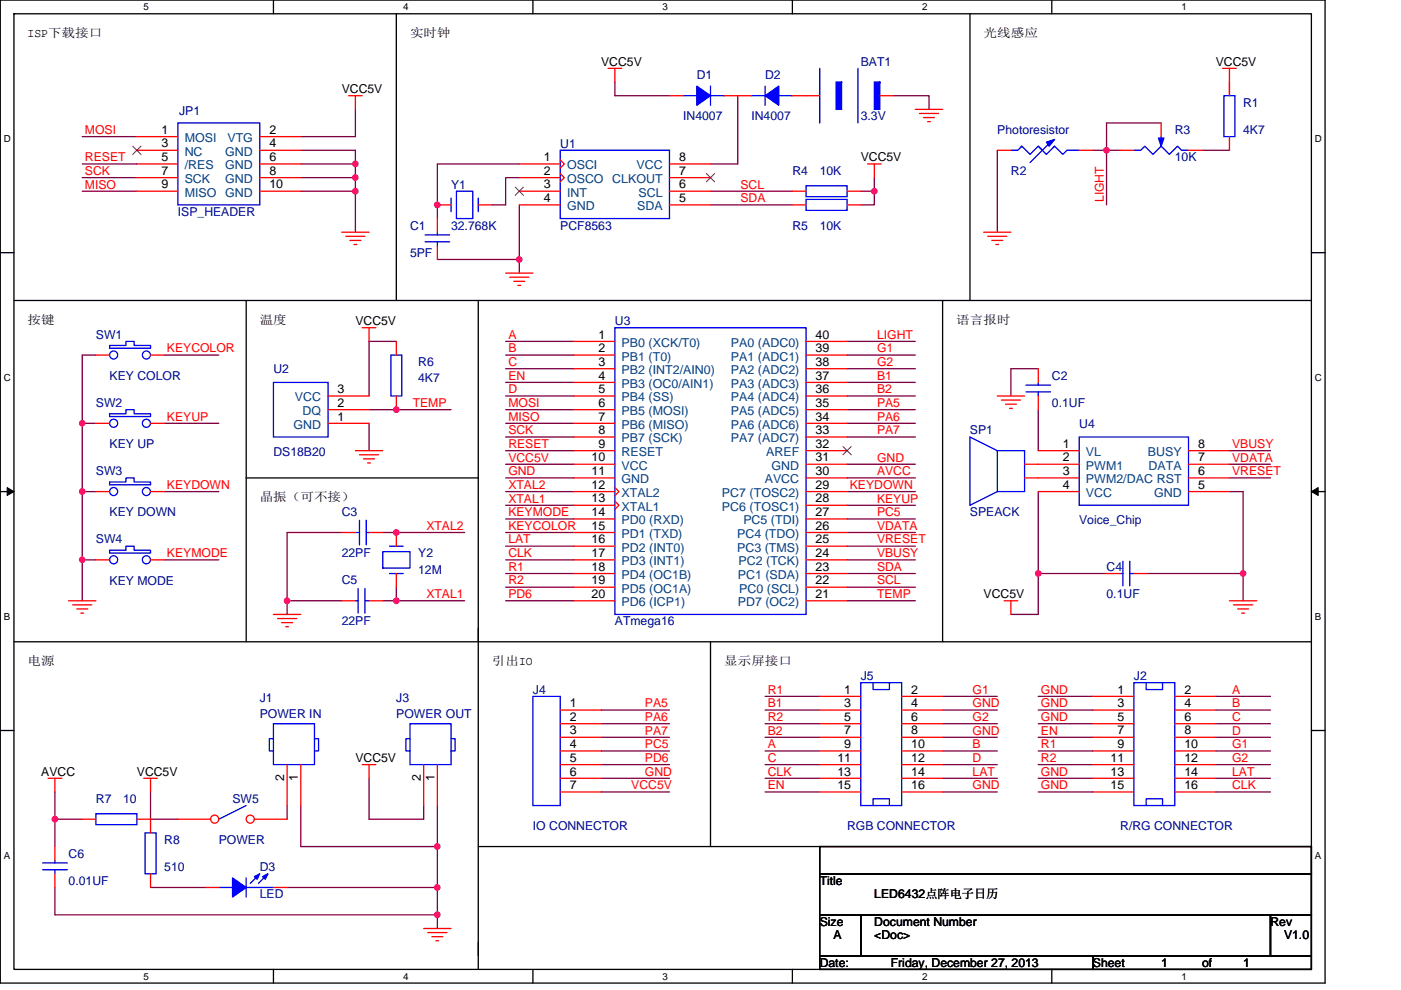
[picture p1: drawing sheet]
<svg xmlns="http://www.w3.org/2000/svg" width="297mm" height="210mm" viewBox="0 0 297 210" stroke-linecap="round" stroke-linejoin="round" font-family="sans-serif">
<path d="M.1 0h280.8v208.5h-280.8zM3 2.9h275v202.7h-275z" fill="none" stroke="#000" stroke-width=".28"/>
<g fill="#fff">
<path d="M30.5 .3h1.1v2.3h-1.1z"/>
<path d="M30.5 205.9h1.1v2.3h-1.1z"/>
</g>
<path d="M58 0v2.9M58 205.6v2.9" fill="none" stroke="#000" stroke-width=".28"/>
<g fill="#fff">
<path d="M85.5 .3h1.1v2.3h-1.1z"/>
<path d="M85.5 205.9h1.1v2.3h-1.1z"/>
</g>
<path d="M113 0v2.9M113 205.6v2.9" fill="none" stroke="#000" stroke-width=".28"/>
<g fill="#fff">
<path d="M140.5 .3h1.1v2.3h-1.1z"/>
<path d="M140.5 205.9h1.1v2.3h-1.1z"/>
</g>
<path d="M168 0v2.9M168 205.6v2.9" fill="none" stroke="#000" stroke-width=".28"/>
<g fill="#fff">
<path d="M195.5 .3h1.2v2.3h-1.2z"/>
<path d="M195.5 205.9h1.2v2.3h-1.2z"/>
</g>
<path d="M223 0v2.9M223 205.6v2.9" fill="none" stroke="#000" stroke-width=".28"/>
<g fill="#fff">
<path d="M250.5 .3h1.2v2.3h-1.2z"/>
<path d="M250.5 205.9h1.2v2.3h-1.2z"/>
<path d="M.8 28.3h1.5v2.3h-1.5z"/>
<path d="M278.8 28.3h1.5v2.3h-1.5z"/>
<path d="M.8 78.9h1.5v2.3h-1.5z"/>
<path d="M278.8 78.9h1.5v2.3h-1.5z"/>
</g>
<path d="M.1 53.6h2.9M278 53.6h2.9" fill="none" stroke="#000" stroke-width=".28"/>
<g fill="#fff">
<path d="M.8 129.6h1.4v2.3h-1.4z"/>
<path d="M278.8 129.6h1.4v2.3h-1.4z"/>
</g>
<path d="M.1 104.3h2.9M278 104.3h2.9" fill="none" stroke="#000" stroke-width=".28"/>
<path d="M1.5 103.4l1.5 .9-1.5 .8zM278 104.3l1.5-.9v1.7z" fill="#000" stroke="#000" stroke-width=".21"/>
<g fill="#fff">
<path d="M.8 180.3h1.4v2.3h-1.4z"/>
<path d="M278.8 180.3h1.4v2.3h-1.4z"/>
</g>
<g fill="none" stroke="#000" stroke-width=".28">
<path d="M84 2.9v60.8M205.7 2.9v60.8M3 63.7h275M52.2 63.7v72.4M101.4 63.7v72.4M199.9 63.7v72.4h78.1M52.2 101.4h49.2M3 136.1h196.9M101.4 133.2v69.5M150.6 136.1v43.5M.1 154.9h2.9M278 154.9h2.9"/>
<path d="M101.4 179.6h72.4M173.8 179.6h104.2v5.7h-104.2zM101.4 199.8v5.8M173.8 194h8.7v8.7h-8.7zM173.8 185.3h104.2v8.7h-104.2zM182.5 194h86.9v8.7h-86.9zM269.4 194h8.6v8.7h-8.6zM173.8 202.7h57.9v2.9h-57.9zM231.7 202.7h46.3v2.9h-46.3z"/>
</g>
<g fill="none" stroke="#800040" stroke-width=".28">
<path d="M130.4 17.4v2.9h11.5M260.7 17.4v2.9M17.4 29h11.6M17.4 34.8h11.6M17.4 37.7h11.6M63.8 37.7h11.6M63.8 31.9h11.6v2.9M63.8 34.8h11.6M75.4 23.2v5.8h-11.6M75.4 34.8v2.9M75.4 37.7v2.9M110.1 37.7h-2.9v5.8h-2.9"/>
<path d="M110.1 34.8h-17.4v11.6M156.4 20.3v14.5h-5.8M185.4 37.7v2.9M189.4 20.3h7.6v2.9M211.5 31.9v17.4M231.7 31.9h2.9M234.6 31.9h2.9M234.6 31.9v11.6M246.2 26.1h-11.6v5.8M254.9 31.9h5.8M17.4 40.6h11.6M63.8 40.6h11.6"/>
<path d="M75.4 40.6v8.7M92.7 55h17.4M110.1 43.5v11.5M110.1 55v2.9M150.6 40.6h17.4M150.6 43.5h17.4M182.5 40.6h2.9M185.4 40.6v2.9h-2.9M20.3 75.3h-2.9v14.5M34.8 75.3h11.6M84 72.4h-5.8v11.6M107.2 72.4h14.5"/>
<path d="M107.2 75.3h14.5M107.2 78.2h14.5M179.6 78.2h14.5M179.6 75.3h14.5M179.6 72.4h14.5M220.1 78.2h-5.8v5.8M17.4 89.8v14.5M17.4 89.8h2.9M34.8 89.8h11.6M78.2 86.9h17.4M78.2 89.8v5.8M107.2 86.9h14.5"/>
<path d="M107.2 89.8h14.5M107.2 92.7h14.5M107.2 95.6h14.5M107.2 81.1h14.5M107.2 84h14.5M107.2 98.5h14.5M179.6 84h14.5M179.6 81.1h14.5M179.6 98.5h14.5M179.6 86.9h14.5M179.6 89.8h14.5M179.6 92.7h14.5"/>
<path d="M220.1 86.9v8.7M260.7 95.6h8.7M260.7 98.5h8.7M17.4 118.7v8.7M17.4 104.3v14.4M17.4 118.7h2.9M17.4 104.3h2.9M34.8 104.3h11.6M34.8 118.7h11.6M72.5 112.9h-11.6v14.5M81.1 112.9h17.4M107.2 110.1h14.5"/>
<path d="M107.2 112.9h14.5M107.2 115.8h14.5M107.2 118.7h14.5M107.2 101.4h14.5M107.2 104.3h14.5M107.2 107.2h14.5M179.6 101.4h14.5M179.6 118.7h14.5M179.6 112.9h14.5M179.6 115.8h14.5M179.6 107.2h14.5M179.6 104.3h14.5"/>
<path d="M179.6 110.1h14.5M220.1 104.3v17.3M260.7 104.3h2.9v17.3M260.7 101.4h8.7M60.9 127.4v2.9M60.9 127.4h11.6M81.1 127.4h2.9M84 127.4h14.5M84 124.5v2.9M107.2 121.6h14.5M107.2 124.5h14.5M107.2 127.4h14.5"/>
<path d="M179.6 121.6h14.5M179.6 124.5h14.5M179.6 127.4h14.5M234.6 121.6h-14.5v8.7h-5.8M243.3 121.6h20.3v5.8M127.5 150.6h14.4M127.5 153.5h14.4M127.5 156.4h14.4M127.5 159.3h14.4M162.2 147.7h11.6M162.2 150.6h11.6M162.2 153.5h11.6"/>
<path d="M162.2 156.4h11.6M162.2 159.3h11.6M199.9 147.7h11.6M199.9 153.5h11.6M199.9 159.3h11.6M199.9 150.6h11.6M199.9 156.4h11.6M220.1 147.7h11.6M220.1 150.6h11.6M220.1 153.5h11.6M220.1 156.4h11.6M220.1 159.3h11.6"/>
<path d="M257.8 147.7h11.6M257.8 150.6h11.6M257.8 153.5h11.6M257.8 156.4h11.6M257.8 159.3h11.6M11.6 173.8v5.8M11.6 173.8h5.8M11.6 168v5.8M31.9 168v5.8h5.8M60.9 170.9v2.9M63.8 170.9v8.7h28.9M78.2 165.1v8.7h11.6v-2.9"/>
<path d="M92.7 170.9v8.7M92.7 179.6v8.6M127.5 162.2h14.4M127.5 165.1h14.4M127.5 168h14.4M162.2 162.2h11.6M162.2 165.1h11.6M162.2 168h11.6M199.9 162.2h11.6M199.9 165.1h11.6M199.9 168h11.6M220.1 162.2h11.6"/>
<path d="M220.1 165.1h11.6M220.1 168h11.6M257.8 162.2h11.6M257.8 165.1h11.6M257.8 168h11.6M11.6 188.2v5.8h81.1M31.9 188.2h11.6M60.9 188.2h31.8M92.7 194v2.9M92.7 188.2v5.8"/>
</g>
<g fill="#f0f" stroke="#f0f" stroke-width=".28">
<circle cx="110.1" cy="55" r=".57"/>
<circle cx="185.4" cy="40.6" r=".57"/>
<circle cx="75.3" cy="34.8" r=".57"/>
<circle cx="75.3" cy="37.7" r=".57"/>
<circle cx="75.3" cy="40.6" r=".57"/>
<circle cx="234.6" cy="31.9" r=".57"/>
<circle cx="84" cy="86.9" r=".57"/>
<circle cx="220.1" cy="121.6" r=".57"/>
<circle cx="263.5" cy="121.6" r=".57"/>
<circle cx="92.7" cy="179.5" r=".57"/>
<circle cx="11.6" cy="173.8" r=".57"/>
<circle cx="92.7" cy="194" r=".57"/>
<circle cx="17.4" cy="89.8" r=".57"/>
<circle cx="17.4" cy="118.7" r=".57"/>
<circle cx="17.4" cy="104.3" r=".57"/>
<circle cx="92.7" cy="188.2" r=".57"/>
<circle cx="92.7" cy="43.5" r=".57"/>
<circle cx="84" cy="112.9" r=".57"/>
<circle cx="84" cy="127.4" r=".57"/>
<circle cx="60.9" cy="127.4" r=".57"/>
</g>
<g fill="none" stroke="#f00" stroke-width=".28">
<path d="M128.9 14.5h2.9M130.4 14.5v2.9M259.2 14.5h2.9M260.7 14.5v2.9M73.9 20.3h2.9M75.3 20.3v2.9M183.9 34.8h2.9M185.4 34.8v2.9M194.1 23.2h5.8M194.9 24.1h4.1M195.8 24.9h2.3M196.7 25.8h.5"/>
<path d="M211.5 31.9h2.8M228.8 31.9h2.9M72.5 49.3h5.7M73.3 50.1h4.1M74.2 51h2.3M75.1 51.9h.5M92.7 46.4v2.9M92.7 52.2v2.8M107.2 57.9h5.8M108.1 58.8h4M108.9 59.7h2.3M208.6 49.3h5.7"/>
<path d="M209.4 50.1h4.1M210.3 51h2.3M211.2 51.9h.5M20.3 75.3h2.9M31.9 75.3h2.9M76.8 69.5h2.9M78.3 69.5v2.9M109.8 60.5h.6M121.7 72.4h8.7M121.7 75.3h8.7M121.7 78.2h8.7M170.9 72.4h8.7"/>
<path d="M170.9 75.3h8.7M170.9 78.2h8.7M75.4 95.6h5.7M76.2 96.5h4.1M77.1 97.3h2.3M78 98.2h.5M121.7 81.1h8.7M121.7 84h8.7M121.7 86.9h8.7M121.7 89.8h8.7M121.7 92.7h8.7M121.7 95.6h8.7"/>
<path d="M121.7 98.5h8.7M170.9 81.1h8.7M170.9 84h8.7M170.9 86.9h8.7M170.9 89.8h8.7M170.9 92.7h8.7M170.9 95.6h8.7M170.9 98.5h8.7M211.5 84h5.7M212.3 84.9h4.1M213.2 85.7h2.3M214.1 86.6h.5"/>
<path d="M217.2 98.5h2.9M20.3 118.7h2.9M31.9 118.7h2.9M84 112.9v2.9M121.7 101.4h8.7M121.7 104.3h8.7M121.7 107.2h8.7M121.7 110.1h8.7M121.7 112.9h8.7M121.7 115.8h8.7M121.7 118.7h8.7M130.4 103.4l.8 .9-.8 .8"/>
<path d="M130.4 106.3l.8 .9-.8 .8M170.9 101.4h8.7M170.9 104.3h8.7M170.9 107.2h8.7M170.9 110.1h8.7M170.9 112.9h8.7M170.9 115.8h8.7M170.9 118.7h8.7M217.2 101.4h2.9M14.5 127.4h5.8M15.4 128.3h4.1M16.3 129.2h2.3"/>
<path d="M17.1 130h.6M58 130.3h5.8M58.8 131.2h4.1M59.7 132.1h2.3M60.6 132.9h.6M84 121.6v2.9M121.7 121.6h8.7M121.7 124.5h8.7M121.7 127.4h8.7M170.9 121.6h8.7M170.9 124.5h8.7M170.9 127.4h8.7"/>
<path d="M212.9 127.4h2.9M214.3 127.4v2.9M260.7 127.4h5.8M261.5 128.3h4.1M262.4 129.2h2.3M263.3 130h.6M173.8 147.7h8.7M173.8 150.6h8.7M173.8 153.5h8.7M173.8 156.4h8.7M173.8 159.3h8.7M191.2 147.7h8.7"/>
<path d="M191.2 150.6h8.7M191.2 153.5h8.7M191.2 156.4h8.7M191.2 159.3h8.7M10.2 165.1h2.9M11.6 165.1v2.9M30.5 165.1h2.9M31.9 165.1v2.9M76.8 162.2h2.9M78.2 162.2v2.9M173.8 162.2h8.7M173.8 165.1h8.7"/>
<path d="M173.8 168h8.7M191.2 162.2h8.7M191.2 165.1h8.7M191.2 168h8.7M43.5 188.2h2.9M58 188.2h2.9M89.8 196.9h5.8M90.7 197.8h4.1M91.6 198.7h2.3M92.4 199.5h.6"/>
</g>
<g fill="none" stroke="#00f" stroke-width=".28">
<path d="M214.3 31.9h1.5l.9-.9 1.7 1.7 1.7-1.7 1.8 1.7 1.7-1.7 1.7 1.7 .9-.8h2.6M216.7 31l-.3 .3M220.1 31l.6 .6M222.7 30.1l-4.3 4.4M223.6 31l-.3 .3M90.1 51.3h5.2M90.1 49.8h5.2M92.7 49.3v.5M92.7 51.3v.9M23.2 73.3h3.5v-.9h1.7v.9h3.5v.6h-8.7zM130.4 69.5h40.5v60.8h-40.5zM211.5 95.6h5.7v8.7h-5.7z"/>
<path d="M211.5 95.6l-5.8-2.9v14.5l5.8-2.9M23.2 116.7h3.5v-.9h1.7v.9h3.5v.6h-8.7zM81.1 117h5.8v3.5h-5.8zM82.6 115.8h2.9M82.6 121.6h2.9M182.5 144.8h8.7v26.1h-8.7zM185.1 144.8v1.5h3.5v-1.5M52.2 170.9l-5.8 2.9M185.1 170.9v-1.5h3.5v1.5M46.4 188.2h2.9M52.2 186.2v4.1M52.2 188.2h5.8"/>
<path d="M54.8 185.6l-1.7 1.8M56.5 185.6l-1.7 1.8"/>
<circle cx="24.1" cy="75.3" r=".86"/>
<circle cx="31" cy="75.3" r=".86"/>
<circle cx="24.1" cy="118.7" r=".86"/>
<circle cx="31" cy="118.7" r=".86"/>
</g>
<path d="M178.7 94.7l1.8 1.8M180.5 94.7l-1.8 1.8" fill="none" stroke="#804000" stroke-width=".21"/>
<g fill="#00f" stroke="#00f" stroke-width=".28">
<path d="M221.9 30.1l1.7-.5-1.2 1.4z" fill-rule="evenodd"/>
<path d="M49.3 186.2l2.9 2-2.9 2.1z" fill-rule="evenodd"/>
<path d="M55.7 185.9l1.1-.6-.6 1.2z" fill-rule="evenodd"/>
<path d="M53.9 185.9l1.2-.6-.6 1.2z" fill-rule="evenodd"/>
</g>
<circle cx="45.5" cy="173.7" r=".86" fill="#fff" stroke="#f00" stroke-width=".28"/>
<path d="M37.7 173.8h7" fill="none" stroke="#f00" stroke-width=".28"/>
<circle cx="53.1" cy="173.7" r=".86" fill="#fff" stroke="#f00" stroke-width=".28"/>
<g fill="none" stroke="#f00" stroke-width=".28">
<path d="M260.7 17.4v2.9M29 29h8.7M29 31.9h8.7M29 34.8h8.7M29 37.7h8.7M55.1 29h8.7M55.1 31.9h8.7M55.1 34.8h8.7M55.1 37.7h8.7M110.1 34.8h8.7M110.1 37.7h8.7M118.8 33.9l.9 .9-.9 .8"/>
<path d="M118.8 36.8l.9 .9-.9 .8M141.9 34.8h8.7M141.9 37.7h8.7M141.9 20.3h2.9M153.5 20.3h5.8M168 20.3h5.8M186.5 20.3h2.9M237.5 31.9h2.9M246.2 26.1v2.9M252 31.9h2.9M260.7 29v2.9M29 40.6h8.7"/>
<path d="M55.1 40.6h8.7M92.7 43.5h2.9M101.4 43.5h2.9M110.1 40.6h8.7M110.1 43.5h8.7M141.9 40.6h8.7M141.9 43.5h8.7M168 40.6h2.9M168 43.5h2.9M179.6 40.6h2.9M179.6 43.5h2.9M84 72.4v2.9"/>
<path d="M220.1 78.2v2.9M20.3 89.8h2.9M31.9 89.8h2.9M69.6 89.8h8.6M69.6 86.9h8.6M69.6 84h8.6M84 84v2.9M220.1 84v2.9M220.1 95.6h8.7M220.1 98.5h8.7M252 95.6h8.7M252 98.5h8.7"/>
<path d="M20.3 104.3h2.9M31.9 104.3h2.9M72.5 112.9h2.9M78.2 112.9h2.9M220.1 101.4h8.7M220.1 104.3h8.7M252 101.4h8.7M252 104.3h8.7M72.5 127.4h2.9M78.2 127.4h2.9M234.6 121.6h2.9M240.4 121.6h2.9"/>
<path d="M118.8 150.6h8.7M118.8 153.5h8.7M118.8 156.4h8.7M118.8 159.3h8.7M231.7 147.7h8.7M231.7 150.6h8.7M231.7 153.5h8.7M231.7 156.4h8.7M231.7 159.3h8.7M249.1 147.7h8.7M249.1 150.6h8.7M249.1 153.5h8.7"/>
<path d="M249.1 156.4h8.7M249.1 159.3h8.7M11.6 179.6v2.9M17.4 173.8h2.9M29 173.8h2.9v2.9M53.9 173.8h7M60.9 162.2v8.7M63.8 162.2v8.7M89.8 162.2v8.7M92.7 162.2v8.7M118.8 162.2h8.7M118.8 165.1h8.7"/>
<path d="M118.8 168h8.7M231.7 162.2h8.7M231.7 165.1h8.7M231.7 168h8.7M249.1 162.2h8.7M249.1 165.1h8.7M249.1 168h8.7M11.6 185.3v2.9M31.9 185.3v2.9"/>
</g>
<g fill="none" stroke="#00f" stroke-width=".28">
<path d="M150.6 18.3v4M162.2 18.3v4M173.8 14.5v11.6M181.9 14.5v11.6M37.7 26.1h17.4v17.4h-17.4zM118.8 31.9h23.1v14.5h-23.1zM144.8 20.3h2.9M150.6 20.3h2.9M159.3 20.3h2.9M165.1 20.3h2.9M170.9 39.4h8.7v2.3h-8.7zM240.4 31.9h1.4l.9-.9 1.8 1.7 1.7-1.7 1.7 1.7 1.8-1.7 .8 .9h1.5"/>
<path d="M246.2 29v.6M259.5 20.3h2.3v8.7h-2.3zM95.6 42v2.9M96.8 40.6h3.4v5.8h-3.4zM101.4 42v2.9M170.9 42.3h8.7v2.3h-8.7zM82.9 75.3h2.3v8.7h-2.3zM23.2 87.8h3.5v-.9h1.7v.9h3.5v.5h-8.7zM58 81.1h11.6v11.6h-11.6zM217.5 83.1h5.2M217.5 81.7h5.2M220.1 81.1v.6"/>
<path d="M220.1 83.1v.9M228.8 92.7h23.2v14.5h-23.2zM23.2 102.2h3.5v-.8h1.7v.8h3.5v.6h-8.7zM75.4 112.9h.8M76.2 110.3v5.3M77.7 112.9h.5M77.7 110.3v5.3M238.1 119v5.2M239.5 119v5.2M75.4 127.4h.5M75.9 124.8v5.2M77.4 124.8v5.2"/>
<path d="M77.4 127.4h.8M237.5 121.6h.6M239.5 121.6h.9M58 153.5h8.7v8.7h-8.7zM58 156.7h-.9v2.6h.9M66.7 156.7h.8v2.6h-.8M86.9 153.5h8.7v8.7h-8.7zM86.9 156.7h-.8v2.6h.8M95.6 156.7h.9v2.6h-.9M113 147.7h5.8v23.2h-5.8zM240.4 144.8h8.7v26.1h-8.7zM243 144.8v1.5h3.5v-1.5"/>
<path d="M20.3 172.6h8.7v2.3h-8.7zM30.8 176.7h2.3v8.6h-2.3zM243 170.9v-1.5h3.5v1.5M9 184.5h5.3M9 183h5.3M11.6 182.5v.5M11.6 184.5v.8"/>
<circle cx="24.1" cy="89.8" r=".86"/>
<circle cx="31" cy="89.8" r=".86"/>
<circle cx="24.1" cy="104.3" r=".86"/>
<circle cx="31" cy="104.3" r=".86"/>
</g>
<path d="M28.1 31l1.8 1.8M29.9 31l-1.8 1.8M109.2 39.7l1.8 1.7M111 39.7l-1.8 1.7M149.8 36.8l1.7 1.8M151.5 36.8l-1.7 1.8" fill="none" stroke="#804000" stroke-width=".21"/>
<g fill="#00f" stroke="#00f" stroke-width=".28">
<path d="M177.3 17.4v5.8h1.1v-5.8z" fill-rule="evenodd"/>
<path d="M185.4 17.4v5.8h1.1v-5.8z" fill-rule="evenodd"/>
<path d="M147.7 18.3l2.9 2-2.9 2z" fill-rule="evenodd"/>
<path d="M245.6 29.3h1.2l-.6 1.7z" fill-rule="evenodd"/>
<path d="M162.2 20.3l2.9-2v4z" fill-rule="evenodd"/>
</g>
<g fill="#f0f" stroke="#f0f" stroke-width=".28">
<circle cx="110.1" cy="55" r=".57"/>
<circle cx="185.4" cy="40.6" r=".57"/>
<circle cx="75.3" cy="34.8" r=".57"/>
<circle cx="75.3" cy="37.7" r=".57"/>
<circle cx="75.3" cy="40.6" r=".57"/>
<circle cx="234.6" cy="31.9" r=".57"/>
<circle cx="84" cy="86.9" r=".57"/>
<circle cx="220.1" cy="121.6" r=".57"/>
<circle cx="263.5" cy="121.6" r=".57"/>
<circle cx="92.7" cy="179.5" r=".57"/>
<circle cx="11.6" cy="173.8" r=".57"/>
<circle cx="92.7" cy="194" r=".57"/>
<circle cx="17.4" cy="89.8" r=".57"/>
<circle cx="17.4" cy="118.7" r=".57"/>
<circle cx="17.4" cy="104.3" r=".57"/>
<circle cx="92.7" cy="188.2" r=".57"/>
<circle cx="92.7" cy="43.5" r=".57"/>
<circle cx="84" cy="112.9" r=".57"/>
<circle cx="84" cy="127.4" r=".57"/>
<circle cx="60.9" cy="127.4" r=".57"/>
</g>
<g font-size="2.6">
<text x="5.9" y="7.9">ISP下载接口</text>
<text x="86.9" y="7.9">实时钟</text>
<text x="208.6" y="7.9">光线感应</text>
<text x="127.5" y="13.9">VCC5V</text>
<text x="257.8" y="13.9">VCC5V</text>
<text x="72.5" y="19.7">VCC5V</text>
<text x="34.2" y="28.4">1</text>
<text x="57.1" y="28.4">2</text>
<text x="34.2" y="31.3">3</text>
<text x="34.2" y="34.2">5</text>
<text x="57.1" y="31.3">4</text>
<text x="57.1" y="34.2">6</text>
<text x="115.3" y="34.2">1</text>
<text x="144" y="34.2">8</text>
<text x="182.5" y="34.2">VCC5V</text>
<text x="34.2" y="37.1">7</text>
<text x="34.2" y="40">9</text>
<text x="57.1" y="37.1">8</text>
<text x="57.1" y="40">10</text>
<text x="115.3" y="37.1">2</text>
<text x="115.3" y="40">3</text>
<text x="144" y="37.1">7</text>
<text x="144" y="40">6</text>
<text x="115.3" y="42.9">4</text>
<text x="144" y="42.9">5</text>
<text x="5.9" y="68.7">按键</text>
<text x="55.1" y="68.7">温度</text>
<text x="75.3" y="69">VCC5V</text>
<text x="126.9" y="71.8">1</text>
<text x="172.9" y="71.8">40</text>
<text x="202.8" y="68.7">语言报时</text>
<text x="126.9" y="74.7">2</text>
<text x="126.9" y="77.6">3</text>
<text x="172.9" y="74.7">39</text>
<text x="172.9" y="77.6">38</text>
<text x="71.6" y="83.4">3</text>
<text x="126.9" y="80.5">4</text>
<text x="126.9" y="83.4">5</text>
<text x="172.9" y="80.5">37</text>
<text x="172.9" y="83.4">36</text>
<text x="71.6" y="89.2">1</text>
<text x="71.6" y="86.3">2</text>
<text x="126.9" y="86.3">6</text>
<text x="126.9" y="89.2">7</text>
<text x="172.9" y="86.3">35</text>
<text x="172.9" y="89.2">34</text>
<text x="126.9" y="92.1">8</text>
<text x="126.9" y="95">9</text>
<text x="172.9" y="92.1">33</text>
<text x="172.9" y="95">32</text>
<text x="225.3" y="95">1</text>
<text x="254" y="95">8</text>
<text x="125.4" y="97.9">10</text>
<text x="125.4" y="100.8">11</text>
<text x="172.9" y="100.8">30</text>
<text x="172.9" y="97.9">31</text>
<text x="225.3" y="97.9">2</text>
<text x="225.3" y="100.8">3</text>
<text x="254" y="97.9">7</text>
<text x="254" y="100.8">6</text>
<text x="55.1" y="106.4">晶振（可不接）</text>
<text x="125.4" y="103.7">12</text>
<text x="125.4" y="106.6">13</text>
<text x="172.9" y="103.7">29</text>
<text x="172.9" y="106.6">28</text>
<text x="225.3" y="103.7">4</text>
<text x="254" y="103.7">5</text>
<text x="125.4" y="109.5">14</text>
<text x="125.4" y="112.4">15</text>
<text x="172.9" y="109.5">27</text>
<text x="172.9" y="112.4">26</text>
<text x="125.4" y="115.3">16</text>
<text x="125.4" y="118.2">17</text>
<text x="172.9" y="118.2">24</text>
<text x="172.9" y="115.3">25</text>
<text x="125.4" y="121.1">18</text>
<text x="125.4" y="124">19</text>
<text x="172.9" y="124">22</text>
<text x="172.9" y="121.1">23</text>
<text x="125.4" y="126.8">20</text>
<text x="172.9" y="126.8">21</text>
<text x="208.6" y="126.9">VCC5V</text>
<text x="5.9" y="141.1">电源</text>
<text x="104.3" y="141.1">引出IO</text>
<text x="153.5" y="141.1">显示屏接口</text>
<text x="179" y="147.1">1</text>
<text x="193.2" y="147.1">2</text>
<text x="236.9" y="147.1">1</text>
<text x="251.1" y="147.1">2</text>
<text x="120.8" y="150">1</text>
<text x="120.8" y="152.9">2</text>
<text x="120.8" y="155.8">3</text>
<text x="179" y="150">3</text>
<text x="179" y="152.9">5</text>
<text x="179" y="155.8">7</text>
<text x="193.2" y="150">4</text>
<text x="193.2" y="152.9">6</text>
<text x="193.2" y="155.8">8</text>
<text x="236.9" y="150">3</text>
<text x="236.9" y="152.9">5</text>
<text x="236.9" y="155.8">7</text>
<text x="251.1" y="150">4</text>
<text x="251.1" y="152.9">6</text>
<text x="251.1" y="155.8">8</text>
<text x="75.3" y="161.6">VCC5V</text>
<text x="120.8" y="158.7">4</text>
<text x="120.8" y="161.6">5</text>
<text x="177.5" y="161.6">11</text>
<text x="179" y="158.7">9</text>
<text x="193.2" y="158.7">10</text>
<text x="193.2" y="161.6">12</text>
<text x="235.5" y="161.6">11</text>
<text x="236.9" y="158.7">9</text>
<text x="251.1" y="158.7">10</text>
<text x="251.1" y="161.6">12</text>
<text x="8.8" y="164.5">AVCC</text>
<text x="29" y="164.5">VCC5V</text>
<text x="60.3" y="165.7" transform="rotate(-90 60.3 165.7)">2</text>
<text x="63.2" y="165.7" transform="rotate(-90 63.2 165.7)">1</text>
<text x="89.2" y="165.7" transform="rotate(-90 89.2 165.7)">2</text>
<text x="92.1" y="165.7" transform="rotate(-90 92.1 165.7)">1</text>
<text x="120.8" y="164.5">6</text>
<text x="120.8" y="167.4">7</text>
<text x="177.5" y="164.5">13</text>
<text x="177.5" y="167.4">15</text>
<text x="193.2" y="164.5">14</text>
<text x="193.2" y="167.4">16</text>
<text x="235.5" y="164.5">13</text>
<text x="235.5" y="167.4">15</text>
<text x="251.1" y="164.5">14</text>
<text x="251.1" y="167.4">16</text>
<text x="173.8" y="187.7">Title</text>
<text x="185.4" y="190.6">LED6432点阵电子日历</text>
<text x="173.8" y="196.4">Size</text>
<text x="185.4" y="196.4">Document Number</text>
<text x="269.4" y="196.4">Rev</text>
<text x="176.7" y="199.3">A</text>
<text x="185.4" y="199.3">&lt;Doc&gt;</text>
<text x="272.2" y="199.3">V1.0</text>
<text x="173.8" y="205">Date:</text>
<text x="188.9" y="205">Friday, December 27, 2013</text>
<text x="231.7" y="205">Sheet</text>
<text x="246.2" y="205">1</text>
<text x="254.9" y="205">of</text>
<text x="263.6" y="205">1</text>
</g>
<g font-size="2.6" fill="#000080">
<text x="147.7" y="16.8">D1</text>
<text x="162.2" y="16.8">D2</text>
<text x="182.5" y="13.9">BAT1</text>
<text x="263.6" y="22.6">R1</text>
<text x="38" y="24.4">JP1</text>
<text x="144.8" y="25.5">IN4007</text>
<text x="159.3" y="25.5">IN4007</text>
<text x="182.5" y="25.5">3.3V</text>
<text x="211.5" y="28.4">Photoresistor</text>
<text x="249.1" y="28.4">R3</text>
<text x="263.6" y="28.4">4K7</text>
<text x="118.8" y="31.3">U1</text>
<text x="249.1" y="34.2">10K</text>
<text x="95.6" y="40">Y1</text>
<text x="168" y="37.1">R4</text>
<text x="173.8" y="37.1">10K</text>
<text x="214.3" y="37.1">R2</text>
<text x="37.7" y="45.8">ISP_HEADER</text>
<text x="86.9" y="48.7">C1</text>
<text x="95.6" y="48.7">32.768K</text>
<text x="118.8" y="48.7">PCF8563</text>
<text x="168" y="48.7">R5</text>
<text x="173.8" y="48.7">10K</text>
<text x="86.9" y="54.5">5PF</text>
<text x="20.3" y="71.8">SW1</text>
<text x="130.4" y="69">U3</text>
<text x="88.7" y="77.6">R6</text>
<text x="23.2" y="80.5">KEY COLOR</text>
<text x="58" y="79.1">U2</text>
<text x="88.7" y="81.1">4K7</text>
<text x="223" y="80.5">C2</text>
<text x="20.3" y="86.3">SW2</text>
<text x="223" y="86.3">0.1UF</text>
<text x="23.2" y="95">KEY UP</text>
<text x="205.7" y="92.1">SP1</text>
<text x="228.8" y="90.7">U4</text>
<text x="20.3" y="100.8">SW3</text>
<text x="58" y="96.8">DS18B20</text>
<text x="23.2" y="109.5">KEY DOWN</text>
<text x="72.5" y="109.5">C3</text>
<text x="205.7" y="109.5">SPEACK</text>
<text x="228.8" y="111.2">Voice_Chip</text>
<text x="20.3" y="115.3">SW4</text>
<text x="72.5" y="118.2">22PF</text>
<text x="88.7" y="118.2">Y2</text>
<text x="23.2" y="124">KEY MODE</text>
<text x="72.5" y="124">C5</text>
<text x="88.7" y="121.6">12M</text>
<text x="234.6" y="121.1">C4</text>
<text x="234.6" y="126.9">0.1UF</text>
<text x="72.5" y="132.7">22PF</text>
<text x="130.4" y="132.7">ATmega16</text>
<text x="55.1" y="148.9">J1</text>
<text x="84" y="148.9">J3</text>
<text x="113" y="147.1">J4</text>
<text x="182.5" y="144.2">J5</text>
<text x="240.4" y="144.2">J2</text>
<text x="55.1" y="152.3">POWER IN</text>
<text x="84" y="152.3">POWER OUT</text>
<text x="20.3" y="170.3">R7</text>
<text x="26.1" y="170.3">10</text>
<text x="49.3" y="170.3">SW5</text>
<text x="34.8" y="179">R8</text>
<text x="46.4" y="179">POWER</text>
<text x="113" y="176.1">IO CONNECTOR</text>
<text x="179.6" y="176.1">RGB CONNECTOR</text>
<text x="237.5" y="176.1">R/RG CONNECTOR</text>
<text x="14.5" y="181.9">C6</text>
<text x="34.8" y="184.8">510</text>
<text x="55.1" y="184.8">D3</text>
<text x="14.5" y="187.7">0.01UF</text>
<text x="55.1" y="190.6">LED</text>
</g>
<g font-size="2.6" fill="#f00">
<text x="18" y="28.4">MOSI</text>
<text x="18" y="34.2">RESET</text>
<text x="18" y="37.1">SCK</text>
<text x="18" y="40">MISO</text>
<text x="157" y="40">SCL</text>
<text x="157" y="42.9">SDA</text>
<text x="234" y="42.9" transform="rotate(-90 234 42.9)">LIGHT</text>
<text x="107.8" y="71.8">A</text>
<text x="185.9" y="71.8">LIGHT</text>
<text x="35.4" y="74.7">KEYCOLOR</text>
<text x="107.8" y="74.7">B</text>
<text x="107.8" y="77.6">C</text>
<text x="185.9" y="77.6">G2</text>
<text x="185.9" y="74.7">G1</text>
<text x="107.8" y="80.5">EN</text>
<text x="107.8" y="83.4">D</text>
<text x="185.9" y="83.4">B2</text>
<text x="185.9" y="80.5">B1</text>
<text x="35.4" y="89.2">KEYUP</text>
<text x="87.5" y="86.3">TEMP</text>
<text x="107.8" y="86.3">MOSI</text>
<text x="107.8" y="89.2">MISO</text>
<text x="185.9" y="86.3">PA5</text>
<text x="185.9" y="89.2">PA6</text>
<text x="107.8" y="92.1">SCK</text>
<text x="107.8" y="95">RESET</text>
<text x="185.9" y="92.1">PA7</text>
<text x="261.2" y="95">VBUSY</text>
<text x="107.8" y="97.9">VCC5V</text>
<text x="107.8" y="100.8">GND</text>
<text x="185.9" y="100.8">AVCC</text>
<text x="185.9" y="97.9">GND</text>
<text x="261.2" y="97.9">VDATA</text>
<text x="261.2" y="100.8">VRESET</text>
<text x="35.4" y="103.7">KEYDOWN</text>
<text x="107.8" y="103.7">XTAL2</text>
<text x="107.8" y="106.6">XTAL1</text>
<text x="180.2" y="103.7">KEYDOWN</text>
<text x="185.9" y="106.6">KEYUP</text>
<text x="90.4" y="112.4">XTAL2</text>
<text x="107.8" y="109.5">KEYMODE</text>
<text x="107.8" y="112.4">KEYCOLOR</text>
<text x="185.9" y="112.4">VDATA</text>
<text x="185.9" y="109.5">PC5</text>
<text x="35.4" y="118.2">KEYMODE</text>
<text x="107.8" y="115.3">LAT</text>
<text x="107.8" y="118.2">CLK</text>
<text x="185.9" y="118.2">VBUSY</text>
<text x="185.9" y="115.3">VRESET</text>
<text x="107.8" y="121.1">R1</text>
<text x="107.8" y="124">R2</text>
<text x="185.9" y="121.1">SDA</text>
<text x="185.9" y="124">SCL</text>
<text x="90.4" y="126.9">XTAL1</text>
<text x="107.8" y="126.9">PD6</text>
<text x="185.9" y="126.9">TEMP</text>
<text x="162.8" y="147.1">R1</text>
<text x="206.2" y="147.1">G1</text>
<text x="220.7" y="147.1">GND</text>
<text x="261.2" y="147.1">A</text>
<text x="136.7" y="150">PA5</text>
<text x="136.7" y="152.9">PA6</text>
<text x="136.7" y="155.8">PA7</text>
<text x="162.8" y="150">B1</text>
<text x="162.8" y="152.9">R2</text>
<text x="162.8" y="155.8">B2</text>
<text x="206.2" y="152.9">G2</text>
<text x="206.2" y="150">GND</text>
<text x="206.2" y="155.8">GND</text>
<text x="220.7" y="150">GND</text>
<text x="220.7" y="152.9">GND</text>
<text x="220.7" y="155.8">EN</text>
<text x="261.2" y="150">B</text>
<text x="261.2" y="152.9">C</text>
<text x="261.2" y="155.8">D</text>
<text x="136.7" y="158.7">PC5</text>
<text x="136.7" y="161.6">PD6</text>
<text x="162.8" y="158.7">A</text>
<text x="162.8" y="161.6">C</text>
<text x="206.2" y="158.7">B</text>
<text x="206.2" y="161.6">D</text>
<text x="220.7" y="158.7">R1</text>
<text x="220.7" y="161.6">R2</text>
<text x="261.2" y="158.7">G1</text>
<text x="261.2" y="161.6">G2</text>
<text x="133.8" y="167.4">VCC5V</text>
<text x="136.7" y="164.5">GND</text>
<text x="162.8" y="164.5">CLK</text>
<text x="162.8" y="167.4">EN</text>
<text x="206.2" y="164.5">LAT</text>
<text x="206.2" y="167.4">GND</text>
<text x="220.7" y="164.5">GND</text>
<text x="220.7" y="167.4">GND</text>
<text x="261.2" y="164.5">LAT</text>
<text x="261.2" y="167.4">CLK</text>
</g>
<g font-size="2.6" fill="#004080">
<text x="39.2" y="30.1">MOSI</text>
<text x="39.2" y="33">NC</text>
<text x="39.2" y="35.9">/RES</text>
<text x="47.8" y="33">GND</text>
<text x="47.8" y="35.9">GND</text>
<text x="48.2" y="30.1">VTG</text>
<text x="120.2" y="35.9">OSCI</text>
<text x="134.9" y="35.9">VCC</text>
<text x="39.2" y="38.8">SCK</text>
<text x="39.2" y="41.7">MISO</text>
<text x="47.8" y="38.8">GND</text>
<text x="47.8" y="41.7">GND</text>
<text x="120.2" y="38.8">OSCO CLKOUT</text>
<text x="120.2" y="41.7">INT</text>
<text x="135.4" y="41.7">SCL</text>
<text x="120.2" y="44.6">GND</text>
<text x="135.1" y="44.6">SDA</text>
<text x="131.8" y="73.6">PB0 (XCK/T0)</text>
<text x="131.8" y="76.5">PB1 (T0)</text>
<text x="155" y="73.6">PA0 (ADC0)</text>
<text x="155" y="76.5">PA1 (ADC1)</text>
<text x="131.8" y="79.4">PB2 (INT2/AIN0)</text>
<text x="131.8" y="82.3">PB3 (OC0/AIN1)</text>
<text x="155" y="79.4">PA2 (ADC2)</text>
<text x="155" y="82.3">PA3 (ADC3)</text>
<text x="62.5" y="85.2">VCC</text>
<text x="64.2" y="88.1">DQ</text>
<text x="131.8" y="85.2">PB4 (SS)</text>
<text x="131.8" y="88.1">PB5 (MOSI)</text>
<text x="155" y="85.2">PA4 (ADC4)</text>
<text x="155" y="88.1">PA5 (ADC5)</text>
<text x="62.2" y="91">GND</text>
<text x="131.8" y="91">PB6 (MISO)</text>
<text x="131.8" y="93.9">PB7 (SCK)</text>
<text x="155" y="91">PA6 (ADC6)</text>
<text x="155" y="93.9">PA7 (ADC7)</text>
<text x="131.8" y="96.8">RESET</text>
<text x="131.8" y="99.6">VCC</text>
<text x="162.4" y="96.8">AREF</text>
<text x="163.6" y="99.6">GND</text>
<text x="230.2" y="96.8">VL</text>
<text x="230.2" y="99.6">PWM1</text>
<text x="243.4" y="96.8">BUSY</text>
<text x="243.5" y="99.6">DATA</text>
<text x="131.8" y="102.5">GND</text>
<text x="131.8" y="105.4">XTAL2</text>
<text x="153.1" y="105.4">PC7 (TOSC2)</text>
<text x="162.1" y="102.5">AVCC</text>
<text x="230.2" y="102.5">PWM2/DAC RST</text>
<text x="230.2" y="105.4">VCC</text>
<text x="244.7" y="105.4">GND</text>
<text x="131.8" y="108.3">XTAL1</text>
<text x="131.8" y="111.2">PD0 (RXD)</text>
<text x="153.1" y="108.3">PC6 (TOSC1)</text>
<text x="157.6" y="111.2">PC5 (TDI)</text>
<text x="131.8" y="114.1">PD1 (TXD)</text>
<text x="131.8" y="117">PD2 (INT0)</text>
<text x="131.8" y="119.9">PD3 (INT1)</text>
<text x="156.3" y="114.1">PC4 (TDO)</text>
<text x="156.3" y="117">PC3 (TMS)</text>
<text x="156.6" y="119.9">PC2 (TCK)</text>
<text x="131.8" y="122.8">PD4 (OC1B)</text>
<text x="131.8" y="125.7">PD5 (OC1A)</text>
<text x="156.4" y="122.8">PC1 (SDA)</text>
<text x="156.7" y="125.7">PC0 (SCL)</text>
<text x="131.8" y="128.6">PD6 (ICP1)</text>
<text x="156.4" y="128.6">PD7 (OC2)</text>
</g>
<g font-size="2.1">
<text x="30.5" y="2.2">5</text>
<text x="85.5" y="2.2">4</text>
<text x="140.5" y="2.2">3</text>
<text x="195.5" y="2.2">2</text>
<text x="250.5" y="2.2">1</text>
<text x=".8" y="30.1">D</text>
<text x="278.8" y="30.1">D</text>
<text x=".8" y="80.8">C</text>
<text x="278.8" y="80.8">C</text>
<text x=".8" y="131.4">B</text>
<text x="278.8" y="131.4">B</text>
<text x=".8" y="182.1">A</text>
<text x="278.8" y="182.1">A</text>
<text x="30.5" y="207.8">5</text>
<text x="85.5" y="207.8">4</text>
<text x="140.5" y="207.8">3</text>
<text x="195.5" y="207.8">2</text>
<text x="250.5" y="207.8">1</text>
</g>
</svg>
